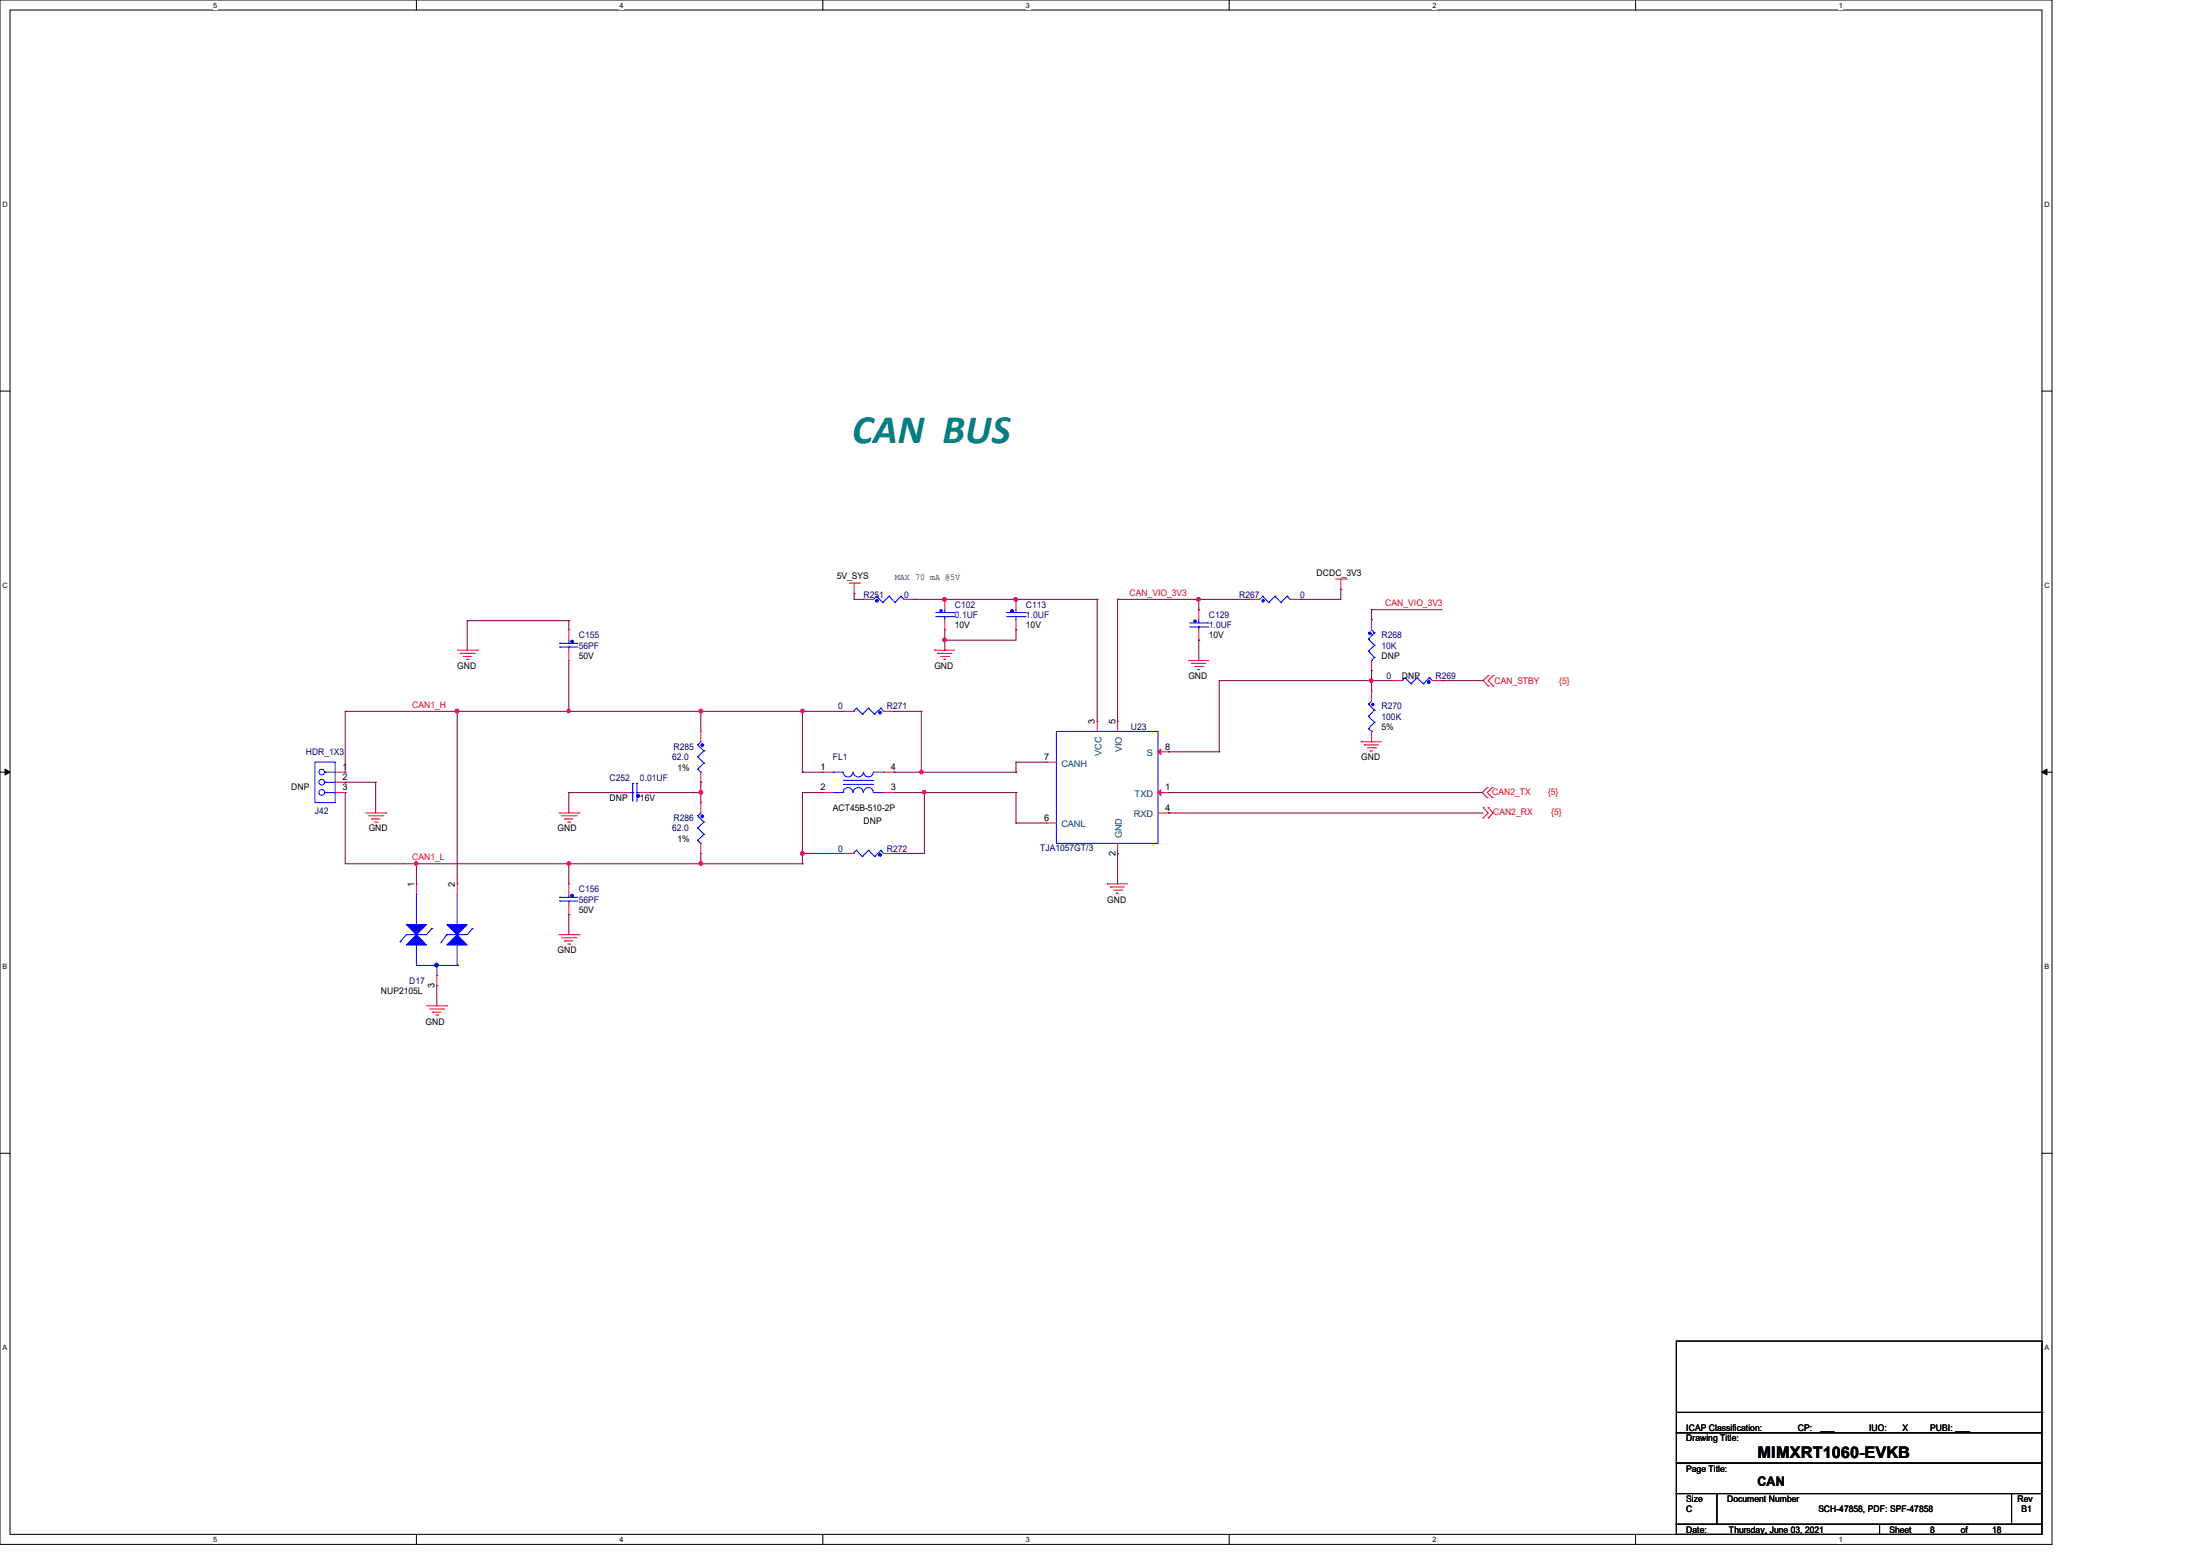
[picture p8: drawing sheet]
<svg xmlns="http://www.w3.org/2000/svg" width="297mm" height="210mm" viewBox="0 0 297 210" stroke-linecap="round" stroke-linejoin="round" font-family="sans-serif">
<path d="M0 0h277v208.4h-277zM1.4 1.4h274.3v205.7h-274.3z" fill="none" stroke="#000" stroke-width=".14"/>
<g fill="#fff">
<path d="M28.8 .1h.5v1.1h-.5z"/>
<path d="M28.8 207.2h.5v1.1h-.5z"/>
</g>
<path d="M56.2 0v1.4M56.2 207.1v1.3" fill="none" stroke="#000" stroke-width=".14"/>
<g fill="#fff">
<path d="M83.7 .1h.5v1.1h-.5z"/>
<path d="M83.7 207.2h.5v1.1h-.5z"/>
</g>
<path d="M111.1 0v1.4M111.1 207.1v1.3" fill="none" stroke="#000" stroke-width=".14"/>
<g fill="#fff">
<path d="M138.5 .1h.6v1.1h-.6z"/>
<path d="M138.5 207.2h.6v1.1h-.6z"/>
</g>
<path d="M165.9 0v1.4M165.9 207.1v1.3" fill="none" stroke="#000" stroke-width=".14"/>
<g fill="#fff">
<path d="M193.4 .1h.5v1.1h-.5z"/>
<path d="M193.4 207.2h.5v1.1h-.5z"/>
</g>
<path d="M220.8 0v1.4M220.8 207.1v1.3" fill="none" stroke="#000" stroke-width=".14"/>
<g fill="#fff">
<path d="M248.2 .1h.6v1.1h-.6z"/>
<path d="M248.2 207.2h.6v1.1h-.6z"/>
<path d="M.3 27.1h.8v1.1h-.8z"/>
<path d="M276 27.1h.7v1.1h-.7z"/>
<path d="M.3 78.5h.8v1.1h-.8z"/>
<path d="M276 78.5h.7v1.1h-.7z"/>
</g>
<path d="M0 52.8h1.4M275.7 52.8h1.3" fill="none" stroke="#000" stroke-width=".14"/>
<g fill="#fff">
<path d="M.3 129.9h.7v1.1h-.7z"/>
<path d="M276 129.9h.6v1.1h-.6z"/>
</g>
<path d="M0 104.2h1.4M275.7 104.2h1.3" fill="none" stroke="#000" stroke-width=".14"/>
<path d="M.7 103.8l.7 .4-.7 .4zM275.7 104.2l.7-.4v.8z" fill="#000" stroke="#000" stroke-width=".14"/>
<g fill="#fff">
<path d="M.3 181.4h.7v1.1h-.7z"/>
<path d="M276 181.4h.6v1.1h-.6z"/>
</g>
<path d="M0 155.7h1.4M275.7 155.7h1.3M226.3 193.4h49.4v4.1h-49.4zM226.3 197.5h49.4v4.1h-49.4zM226.3 181h49.4v12.4h-49.4zM226.3 190.6h49.4M275.7 190.6h.1M226.3 201.6h5.5v4.1h-5.5zM226.3 205.7h27.4v1.4h-27.4zM231.8 201.6h39.8v4.1h-39.8zM253.7 205.7h22v1.4h-22zM271.6 201.6h4.1v4.1h-4.1z" fill="none" stroke="#000" stroke-width=".14"/>
<g fill="none" stroke="#f00" stroke-width=".14">
<path d="M114.6 78.7h1.4M115.3 78.7v1.4M116 78.7h.1M180.3 78.1h1.4M181 79.5h.1M181 78.1v1.4M181.7 78.1h.1M61.7 87.8h2.7M62.1 88.2h2M62.5 88.6h.1M62.5 88.6h1.1M62.9 89h.3"/>
<path d="M63.2 89h.1M64.1 88.2h.1M64.4 87.8h.1M76.8 85h.1M76.8 89.2h.1M76.8 85v1.4M76.8 87.8v1.4M94.6 98.7h.1M94.6 98.7v1.4M113.8 96h.1M113.8 96h1.4M115.3 80.1h.1"/>
<path d="M116.6 80.9h.1M116.6 80.9h1.3M119.3 96h1.4M120.7 96h.1M122 80.9h1.4M123.4 80.9h.1M126.2 87.8h.1M126.2 87.8h2.7M126.6 88.2h.1M126.6 88.2h1.9M127 88.6h1.1M127.4 89h.1"/>
<path d="M127.4 89h.3M127.6 80.9h.1M127.6 85h.1M127.6 80.9v1.4M127.6 83.7v1.3M128.1 88.6h.1M137.2 80.9h.1M137.2 85h.1M137.2 80.9v1.4M137.2 83.7v1.3M148.1 97.4h.1M148.1 97.4v1.3"/>
<path d="M150.9 97.4h.1M150.9 97.4v1.3M160.4 89.2h.1M160.4 89.2h2.8M160.9 89.5h.1M160.9 89.5h1.9M161.3 90h1.1M161.7 90.4h.1M161.7 90.4h.3M161.8 82.3h.1M161.8 86.4h.1M161.8 82.3v1.4"/>
<path d="M161.8 85v1.4M162.4 90h.1M168.7 80.9h.1M168.7 80.9h1.4M174.2 80.9h1.4M175.6 80.9h.1M185.2 93.3h.1M185.2 83.7h.1M185.2 90.5h.1M185.2 83.7v1.3M185.2 89.2v1.3M185.2 93.3v1.3"/>
<path d="M185.2 98.7v1.4M187.9 91.9h.1M187.9 91.9h1.4M193.4 91.9h1.3M194.7 91.9h.1M200.9 91.2h.1M200.9 92.6h.1M200.9 91.2l-.7 .7 .7 .7M201.6 92.6h.1M201.6 91.2h.1M201.6 91.2l-.7 .7 .7 .7M45.3 107h1.3"/>
<path d="M45.3 104.2h1.3M45.3 105.6h1.3M46.6 104.2h.1M46.6 105.6h.1M46.6 107h.1M49.4 109.7h2.7M49.8 110.1h1.9M50.2 110.5h.1M50.2 110.5h1.1M50.6 111h.3M50.9 111h.1M51.7 110.1h.1"/>
<path d="M52.1 109.7h.1M56.2 119.3h.1M56.2 119.3v1.4M61.7 119.3h.1M61.7 119.3v1.4M75.4 109.7h2.7M75.8 110.1h2M76.2 110.5h.1M76.2 110.5h1.1M76.7 111h.2M76.8 119.3h.1M76.8 119.3v1.4"/>
<path d="M76.9 111h.1M77.8 110.1h.1M78.1 109.7h.1M83.7 107h.1M83.7 107h1.3M86.4 107h1.4M87.8 107h.1M94.6 105.6h.1M94.6 108.3h.1M94.6 115.2h.1M94.6 104.2v1.4M94.6 108.3v1.4"/>
<path d="M94.6 113.8v1.4M111.1 104.2h.1M111.1 107h.1M111.1 107h1.3M111.1 104.2h1.3M113.8 115.2h.1M113.8 115.2h1.4M119.3 107h1.4M119.3 104.2h1.4M119.3 115.2h1.4M120.7 115.2h.1M120.7 107h.1"/>
<path d="M120.7 104.2h.1M141.3 111.1h.1M141.3 102.9h.1M141.3 111.1h1.3M141.3 102.9h1.3M149.5 119.3h.1M149.5 119.3h2.7M149.9 119.7h.1M149.9 119.7h1.9M150.9 115.2h.1M150.9 113.8v1.4M156.3 109.7h1.4"/>
<path d="M156.3 107h1.4M156.3 101.5h1.4M157.7 107h.1M157.7 109.7h.1M157.7 101.5h.1M183.8 100.1h.1M183.8 100.1h2.7M184.2 100.5h.1M184.2 100.5h1.9M184.6 100.9h1.1M185 101.3h.1M185 101.3h.3"/>
<path d="M185.2 100.1h.1M185.7 100.9h.1M200.2 109h.1M200.2 110.4h.1M200.2 109l.7 .7-.7 .7M200.8 106.3h.1M200.8 107.7h.1M200.8 106.3l-.7 .7 .7 .7M200.9 109h.1M200.9 110.4h.1M200.9 109l.7 .7-.7 .7M201.5 107.7h.1"/>
<path d="M201.5 106.3h.1M201.5 106.3l-.7 .7 .7 .7M57.6 135.8h2.7M58 136.2h1.9M58.4 136.6h.1M58.4 136.6h1.1M58.8 137h.3M59 133h.1M59 131.7v1.3M59.1 137h.1M59.9 136.2h.1M60.3 135.8h.1"/>
<path d="M75.4 126.2h2.7M75.8 126.6h2M76.2 127h.1M76.2 127h1.1M76.7 127.4h.2M76.8 123.4h.1M76.8 122v1.4M76.9 127.4h.1M77.8 126.6h.1M78.1 126.2h.1M150.3 120.1h1.1M150.7 120.6h.1"/>
<path d="M150.7 120.6h.3M151.4 120.1h.1"/>
</g>
<g fill="none" stroke="#00f" stroke-width=".14">
<path d="M75.6 87.3h.1M75.6 86.8h.1M75.6 87.3h2.4M75.6 86.8h2.4M76.8 87.3h.1M76.8 86.8h.1M76.8 86.4v.4M76.8 87.3v.5M115.2 96h.1M115.6 95.6h.1M115.6 95.6l.8 .8M115.6 95.6l-.4 .4"/>
<path d="M116.4 96.4h.1M117.3 95.6h.1M117.3 95.6l.8 .8M117.3 95.6l-.9 .8M118.1 96.4h.1M118.4 80.5h.1M118.4 80.5l-.5 .4M118.4 80.5l.8 .8M118.9 95.6h.1M118.9 95.6l.4 .4M118.9 95.6l-.8 .8M119.2 81.3h.1"/>
<path d="M120 80.5h.1M120 80.5l-.8 .8M120 80.5l.8 .8M120.8 81.3h.1M121.6 80.5h.1M121.6 80.5l-.8 .8M121.6 80.5l.4 .4M122 80.9h.1M126.3 83.2h2.5M126.3 82.7h2.5M127.6 83.2h.1M127.6 82.7h.1"/>
<path d="M127.6 82.3v.4M127.6 83.2v.5M128.8 83.2h.1M128.8 82.7h.1M135.9 83.2h2.5M135.9 82.7h2.5M137.2 83.2h.1M137.2 82.7h.1M137.2 82.3v.4M137.2 83.2v.5M138.4 83.2h.1M138.4 82.7h.1"/>
<path d="M142.6 98.7h13.7v15.1h-13.7zM160.6 84.6h2.5M160.6 84.1h2.5M161.8 84.6h.1M161.8 84.1h.1M161.8 83.7v.4M161.8 84.6v.4M163.1 84.6h.1M163.1 84.1h.1M170.5 80.5h.1M170.5 80.5l-.4 .4M170.5 80.5l.8 .8"/>
<path d="M171.3 81.3h.1M172.1 80.5h.1M172.1 80.5l-.8 .8M172.1 80.5l.8 .8M172.9 81.3h.1M173.8 80.5h.1M173.8 80.5l-.9 .8M173.8 80.5l.4 .4M174.2 80.9h.1M184.7 95h.1M184.7 96.7h.1M184.7 98.3h.1"/>
<path d="M184.7 86.3h.1M184.7 87.9h.1M184.7 95l.8 .8M184.7 96.7l.8 .8M184.7 98.3l.5 .4M184.7 86.3l.8 .8M184.7 87.9l.8 .8M185.2 98.7h.1M185.2 89.2h.1M185.2 94.6l-.5 .4M185.2 85l.3 .4M185.5 95.8h.1"/>
<path d="M185.5 97.5h.1M185.5 85.4h.1M185.5 87.1h.1M185.5 88.7h.1M185.5 95.8l-.8 .9M185.5 97.5l-.8 .8M185.5 85.4l-.8 .9M185.5 87.1l-.8 .8M185.5 88.7l-.3 .5M189.3 91.9h.1M189.7 91.5h.1M189.7 91.5l.8 .8"/>
<path d="M189.7 91.5l-.4 .4M190.5 92.3h.1M191.3 91.5h.1M191.3 91.5l.9 .8M191.3 91.5l-.8 .8M192.2 92.3h.1M193 91.5h.1M193 91.5l.4 .4M193 91.5l-.8 .8M42.5 102.9h2.8v5.4h-2.8zM43.9 104.2h.1M43.9 105.6h.1"/>
<path d="M43.9 107h.1M43.9 107h1.4M43.9 104.2h1.4M43.9 105.6h1.4M85 107h.4M85.4 105.7h.1M85.4 107h.1M85.4 105.7v2.5M86 105.7h.1M86 107h.1M86 105.7v2.5M86 107h.4"/>
<path d="M94.2 100.5h.1M94.2 102.2h.1M94.2 103.8h.1M94.2 110.1h.1M94.2 111.8h.1M94.2 113.4h.1M94.2 100.5l.8 .8M94.2 102.2l.8 .8M94.2 103.8l.4 .4M94.2 110.1l.8 .9M94.2 111.8l.8 .8M94.2 113.4l.4 .4"/>
<path d="M94.6 104.2h.1M94.6 113.8h.1M94.6 100.1l-.4 .4M94.6 109.7l-.4 .4M95 101.3h.1M95 103h.1M95 111h.1M95 112.6h.1M95 101.3l-.8 .9M95 103l-.8 .8M95 111l-.8 .8M95 112.6l-.8 .8"/>
<path d="M112.4 104.2h1.4a.66 .66 0 0 0 .7 .7 .66 .66 0 0 0 .6-.7M112.4 104.2h.1M112.4 107h.1M113.8 105.3h4.1M113.8 105.9h4.1M115.1 107a.66 .66 0 0 0-.6-.7 .66 .66 0 0 0-.7 .7h-1.4M115.2 115.2h.1M115.2 104.2a.68 .68 0 0 0 .7 .7 .68 .68 0 0 0 .6-.7M115.2 107a.68 .68 0 0 1 .7-.7 .68 .68 0 0 1 .6 .7M115.6 114.8h.1M115.6 114.8l.8 .8M115.6 114.8l-.4 .4"/>
<path d="M116.4 115.6h.1M116.6 104.2a.66 .66 0 0 0 .6 .7 .66 .66 0 0 0 .7-.7M116.6 107a.66 .66 0 0 1 .6-.7 .66 .66 0 0 1 .7 .7M117.3 114.8h.1M117.3 114.8l.8 .8M117.3 114.8l-.9 .8M117.9 107h1.4M117.9 104.2h1.4M118.1 115.6h.1M118.9 114.8h.1M118.9 114.8l.4 .4M118.9 114.8l-.8 .8"/>
<path d="M119.3 104.2h.1M119.3 107h.1M54 127.1h.1M54.9 126.2h.1M54.9 126.2l-.9 .9M56.2 130.3h.1M56.2 120.7h.1M56.2 120.7v4.1M56.2 127.6v2.7M56.2 130.3h5.5M58.3 125.3h.1M58.3 125.3l-.7 .9h-2.7"/>
<path d="M59 131.7h.1M59 130.3v1.4M60.3 126.2h.1M60.3 126.2l-.8 1.1M61.7 124.8h.1M61.7 130.3h.1M61.7 120.7v4.1M61.7 127.6v2.7M63.8 125.3h.1M63.8 125.3l-.7 .9h-2.8M75.6 121.6h.1M75.6 121.1h.1"/>
<path d="M75.6 121.6h2.4M75.6 121.1h2.4M76.8 121.6h.1M76.8 121.1h.1M76.8 120.7v.4M76.8 121.6v.4"/>
<circle cx="43.4" cy="104.2" r=".38"/>
<circle cx="43.4" cy="107" r=".38"/>
<circle cx="43.4" cy="105.6" r=".38"/>
</g>
<g fill="#00f" stroke="#00f" stroke-width=".14">
<path d="M56.2 126.2l1.4 1.4h-2.7z"/>
<path d="M54.9 124.8h2.7l-1.4 1.4z"/>
<path d="M60.3 124.8h2.8l-1.4 1.4z"/>
<path d="M60.3 127.6l1.4-1.4 1.4 1.4z" fill-rule="evenodd"/>
<circle cx="170.5" cy="81.1" r=".17"/>
<circle cx="94.8" cy="100.6" r=".19"/>
<circle cx="86.2" cy="107.4" r=".19"/>
<circle cx="118.8" cy="96.2" r=".19"/>
<circle cx="192.9" cy="92.1" r=".19"/>
<circle cx="77.2" cy="120.9" r=".19"/>
<circle cx="185.3" cy="95.1" r=".17"/>
<circle cx="118.8" cy="115.4" r=".19"/>
<circle cx="118.4" cy="81.1" r=".19"/>
<circle cx="184.9" cy="85.5" r=".19"/>
<circle cx="58.9" cy="130.3" r=".25"/>
<circle cx="136.6" cy="82.5" r=".19"/>
<circle cx="94.8" cy="110.2" r=".19"/>
<circle cx="127" cy="82.5" r=".17"/>
<circle cx="161.3" cy="83.8" r=".17"/>
<circle cx="77.2" cy="86.6" r=".19"/>
</g>
<g fill="#f00" stroke="#f00" stroke-width=".14">
<path d="M156.3 107l.4-.4v.8z"/>
<path d="M156.3 101.5l.4-.4v.8z"/>
</g>
<g fill="none" stroke="#800040" stroke-width=".14">
<path d="M181 79.5h.1M181 79.5v1.4h-5.4M46.6 96h.1M46.6 96v8.2M46.6 96h67.2M61.7 96h.1M61.7 96v23.3M63.1 83.8h.1M63.1 83.8h13.7M63.1 83.8v4M76.8 83.8h.1M76.8 96h.1"/>
<path d="M76.8 83.8v1.2M76.8 89.2v6.8M94.6 96h.1M94.6 96v2.7M108.3 96h.1M108.3 96v8.2M115.3 80.1h.1M115.3 80.9h.1M115.3 80.1v.8M115.3 80.9h1.3M120.7 96h.1M120.7 96h3.7"/>
<path d="M123.4 80.9h.1M123.4 80.9h24.7M124.4 96h.1M124.4 96v8.2M127.6 80.9h.1M127.6 86.4h.1M127.6 87.8h.1M127.6 85v2.8M137.2 80.9h.1M137.2 85h.1M137.2 85v1.4h-9.6M148.1 80.9h.1"/>
<path d="M148.1 80.9v16.5M150.9 80.9h.1M150.9 80.9h17.8M150.9 80.9v16.5M161.8 86.4h.1M161.8 82.3h.1M161.8 80.9h.1M161.8 80.9v1.4M161.8 86.4v2.8M175.6 80.9h.1M185.2 90.5h.1M185.2 82.3h.1"/>
<path d="M185.2 91.9h.1M185.2 83.7h.1M185.2 82.3v1.4M185.2 90.5v2.8M185.2 82.3h9.5M187.9 91.9h-23.3v9.6M194.7 91.9h.1M194.7 91.9h5.5M46.6 107h.1M46.6 105.6h.1M46.6 107v9.6h61.7M46.6 105.6h4.1"/>
<path d="M50.7 105.6h.1M50.7 105.6v4.1M56.2 116.6h.1M56.2 116.6v2.7M76.8 116.6h.1M76.8 107h.1M76.8 107h6.9M76.8 107v2.7M76.8 116.6v2.7M87.8 107h.1M87.8 107h6.8M94.6 105.6h.1"/>
<path d="M94.6 107h.1M94.6 116.6h.1M94.6 105.6v2.7M94.6 115.2v1.4M108.3 104.2h.1M108.3 107h.1M108.3 115.2h.1M108.3 116.6h.1M108.3 107h2.8M108.3 107v9.6M108.3 104.2h2.8M108.3 115.2h5.5"/>
<path d="M120.7 104.2h.1M120.7 115.2h.1M120.7 107h16.5M120.7 104.2h16.5M124.8 107h.1M124.8 107v8.2h-4.1M137.2 104.2h.1M137.2 102.9h.1M137.2 111.1h.1M137.2 107h.1M137.2 102.9h4.1M137.2 102.9v1.3"/>
<path d="M137.2 107v4.1M137.2 111.1h4.1M150.9 115.2h.1M150.9 115.2v4.1M157.7 107h.1M157.7 109.7h.1M157.7 101.5h.1M157.7 107h42.4M157.7 109.7h42.5M157.7 101.5h6.9M164.6 101.5h.1M59 133h.1"/>
<path d="M59 133v2.8M76.8 123.4h.1M76.8 123.4v2.8"/>
</g>
<g fill="#f0f" stroke="#f0f" stroke-width=".14">
<circle cx="137.1" cy="80.9" r=".25"/>
<circle cx="161.8" cy="80.9" r=".25"/>
<circle cx="94.6" cy="106.9" r=".25"/>
<circle cx="124.8" cy="106.9" r=".24"/>
<circle cx="124.4" cy="104.2" r=".25"/>
<circle cx="108.3" cy="115.2" r=".25"/>
<circle cx="94.6" cy="96" r=".25"/>
<circle cx="108.3" cy="96" r=".25"/>
<circle cx="61.7" cy="96" r=".25"/>
<circle cx="76.8" cy="96" r=".24"/>
<circle cx="56.2" cy="116.5" r=".24"/>
<circle cx="76.8" cy="116.5" r=".24"/>
<circle cx="185.1" cy="91.9" r=".25"/>
<circle cx="127.5" cy="80.9" r=".25"/>
<circle cx="127.5" cy="86.4" r=".25"/>
<circle cx="94.6" cy="116.5" r=".25"/>
</g>
<text font-size="5.5" fill="#008080" x="115.1" y="59.8">CAN BUS</text>
<text font-size="2.2" x="237.3" y="196.8">MIMXRT1060-EVKB</text>
<text font-size="1.8" x="237.3" y="200.5">CAN</text>
<g font-size="1.2">
<text x="177.8" y="77.7">DCDC_3V3</text>
<text x="113" y="78.2">5V_SYS</text>
<text x="120.8" y="78.2">MAX 70 mA @5V</text>
<text x="78.1" y="88.9">50V</text>
<text x="128.9" y="84.8">10V</text>
<text x="138.5" y="84.8">10V</text>
<text x="163.2" y="86.1">10V</text>
<text x="186.5" y="88.9">DNP</text>
<text x="61.7" y="90.3">GND</text>
<text x="126.2" y="90.3">GND</text>
<text x="160.4" y="91.7">GND</text>
<text x="189.3" y="91.7">DNP</text>
<text x="147.8" y="97.7" transform="rotate(-90 147.8 97.7)">3</text>
<text x="150.6" y="97.7" transform="rotate(-90 150.6 97.7)">5</text>
<text x="157.3" y="101.2">8</text>
<text x="186.5" y="98.5">5%</text>
<text x="39.3" y="106.6">DNP</text>
<text x="46.2" y="103.9">1</text>
<text x="46.2" y="105.3">2</text>
<text x="46.2" y="106.7">3</text>
<text x="91.5" y="104">1%</text>
<text x="110.8" y="103.9">1</text>
<text x="110.8" y="106.7">2</text>
<text x="120.3" y="106.7">3</text>
<text x="120.3" y="103.9">4</text>
<text x="141" y="102.6">7</text>
<text x="157.3" y="106.7">1</text>
<text x="183.8" y="102.6">GND</text>
<text x="49.8" y="112.1">GND</text>
<text x="75.3" y="112.2">GND</text>
<text x="82.3" y="108.1">DNP</text>
<text x="86.4" y="108.1">16V</text>
<text x="91.5" y="113.6">1%</text>
<text x="112.4" y="109.5">ACT45B-510-2P</text>
<text x="116.6" y="111.3">DNP</text>
<text x="141" y="110.8">6</text>
<text x="157.3" y="109.4">4</text>
<text x="55.9" y="119.7" transform="rotate(-90 55.9 119.7)">1</text>
<text x="61.4" y="119.7" transform="rotate(-90 61.4 119.7)">2</text>
<text x="150.6" y="115.5" transform="rotate(-90 150.6 115.5)">2</text>
<text x="78.1" y="123.2">50V</text>
<text x="149.5" y="121.8">GND</text>
<text x="75.3" y="128.7">GND</text>
<text x="51.4" y="134.2">NUP2105L</text>
<text x="58.7" y="133.3" transform="rotate(-90 58.7 133.3)">3</text>
<text x="57.4" y="138.3">GND</text>
<text x="227.7" y="194.5">Drawing Title:</text>
<text x="227.7" y="193.2">ICAP Classification:</text>
<text x="242.7" y="193.2">CP:</text>
<text x="245.8" y="193">___</text>
<text x="252.3" y="193.2">IUO:</text>
<text x="256.2" y="193.2">_X_</text>
<text x="260.6" y="193.2">PUBI: ___</text>
<text x="227.7" y="202.7">Size</text>
<text x="227.7" y="198.6">Page Title:</text>
<text x="233.2" y="202.7">Document Number</text>
<text x="272.4" y="202.7">Rev</text>
<text x="227.7" y="206.9">Date:</text>
<text x="227.7" y="204.1">C</text>
<text x="233.4" y="206.9">Thursday, June 03, 2021</text>
<text x="245.5" y="204.1">SCH-47858, PDF: SPF-47858</text>
<text x="255.1" y="206.9">Sheet</text>
<text x="260.6" y="206.9">8</text>
<text x="264.7" y="206.9">of</text>
<text x="268.9" y="206.9">18</text>
<text x="272.9" y="204.1">B1</text>
</g>
<g font-size="1.2" fill="#000080">
<text x="116.6" y="80.7">R251</text>
<text x="122" y="80.7">0</text>
<text x="128.9" y="82">C102</text>
<text x="128.9" y="83.4">0.1UF</text>
<text x="138.5" y="82">C113</text>
<text x="138.5" y="83.4">1.0UF</text>
<text x="163.2" y="83.4">C129</text>
<text x="167.3" y="80.7">R267</text>
<text x="175.5" y="80.7">0</text>
<text x="78.1" y="86.1">C155</text>
<text x="78.1" y="87.5">56PF</text>
<text x="163.2" y="84.8">1.0UF</text>
<text x="186.5" y="86.1">R268</text>
<text x="186.5" y="87.5">10K</text>
<text x="113.2" y="95.8">0</text>
<text x="119.7" y="95.8">R271</text>
<text x="186.5" y="95.8">R270</text>
<text x="187.2" y="91.7">0</text>
<text x="193.8" y="91.7">R269</text>
<text x="41.3" y="101.9">HDR_1X3</text>
<text x="90.9" y="101.3">R285</text>
<text x="152.7" y="98.5">U23</text>
<text x="186.5" y="97.2">100K</text>
<text x="82.3" y="105.4">C252</text>
<text x="86.4" y="105.4">0.01UF</text>
<text x="90.8" y="102.6">62.0</text>
<text x="112.4" y="102.6">FL1</text>
<text x="42.5" y="109.9">J42</text>
<text x="90.8" y="112.2">62.0</text>
<text x="90.9" y="110.9">R286</text>
<text x="113.2" y="115">0</text>
<text x="119.7" y="115">R272</text>
<text x="140.4" y="114.8">TJA1057GT/3</text>
<text x="78.1" y="120.4">C156</text>
<text x="78.1" y="121.8">56PF</text>
<text x="55.2" y="132.8">D17</text>
</g>
<g font-size="1.2" fill="#f00">
<text x="152.5" y="80.4">CAN_VIO_3V3</text>
<text x="187" y="81.8">CAN_VIO_3V3</text>
<text x="55.7" y="95.5">CAN1_H</text>
<text x="201.8" y="92.3">CAN_STBY</text>
<text x="210.5" y="92.3">{5}</text>
<text x="201.5" y="107.3">CAN2_TX</text>
<text x="209" y="107.3">{5}</text>
<text x="201.6" y="110">CAN2_RX</text>
<text x="209.4" y="110">{5}</text>
<text x="55.7" y="116.1">CAN1_L</text>
</g>
<g font-size="1.2" fill="#004080">
<text x="151.5" y="101.6" transform="rotate(-90 151.5 101.6)">VIO</text>
<text x="143.3" y="103.5">CANH</text>
<text x="148.7" y="102" transform="rotate(-90 148.7 102)">VCC</text>
<text x="153.2" y="107.6">TXD</text>
<text x="154.8" y="102.1">S</text>
<text x="143.3" y="111.7">CANL</text>
<text x="151.5" y="113.2" transform="rotate(-90 151.5 113.2)">GND</text>
<text x="153.1" y="110.3">RXD</text>
</g>
<g font-size="1">
<text x="28.8" y="1">5</text>
<text x="83.7" y="1">4</text>
<text x="138.5" y="1">3</text>
<text x="193.4" y="1">2</text>
<text x="248.2" y="1">1</text>
<text x=".3" y="27.9">D</text>
<text x="276" y="27.9">D</text>
<text x=".3" y="79.4">C</text>
<text x="276" y="79.4">C</text>
<text x=".3" y="130.8">B</text>
<text x="276" y="130.8">B</text>
<text x=".3" y="182.2">A</text>
<text x="276" y="182.2">A</text>
<text x="28.8" y="208.1">5</text>
<text x="83.7" y="208.1">4</text>
<text x="138.5" y="208.1">3</text>
<text x="193.4" y="208.1">2</text>
<text x="248.2" y="208.1">1</text>
</g>
</svg>
